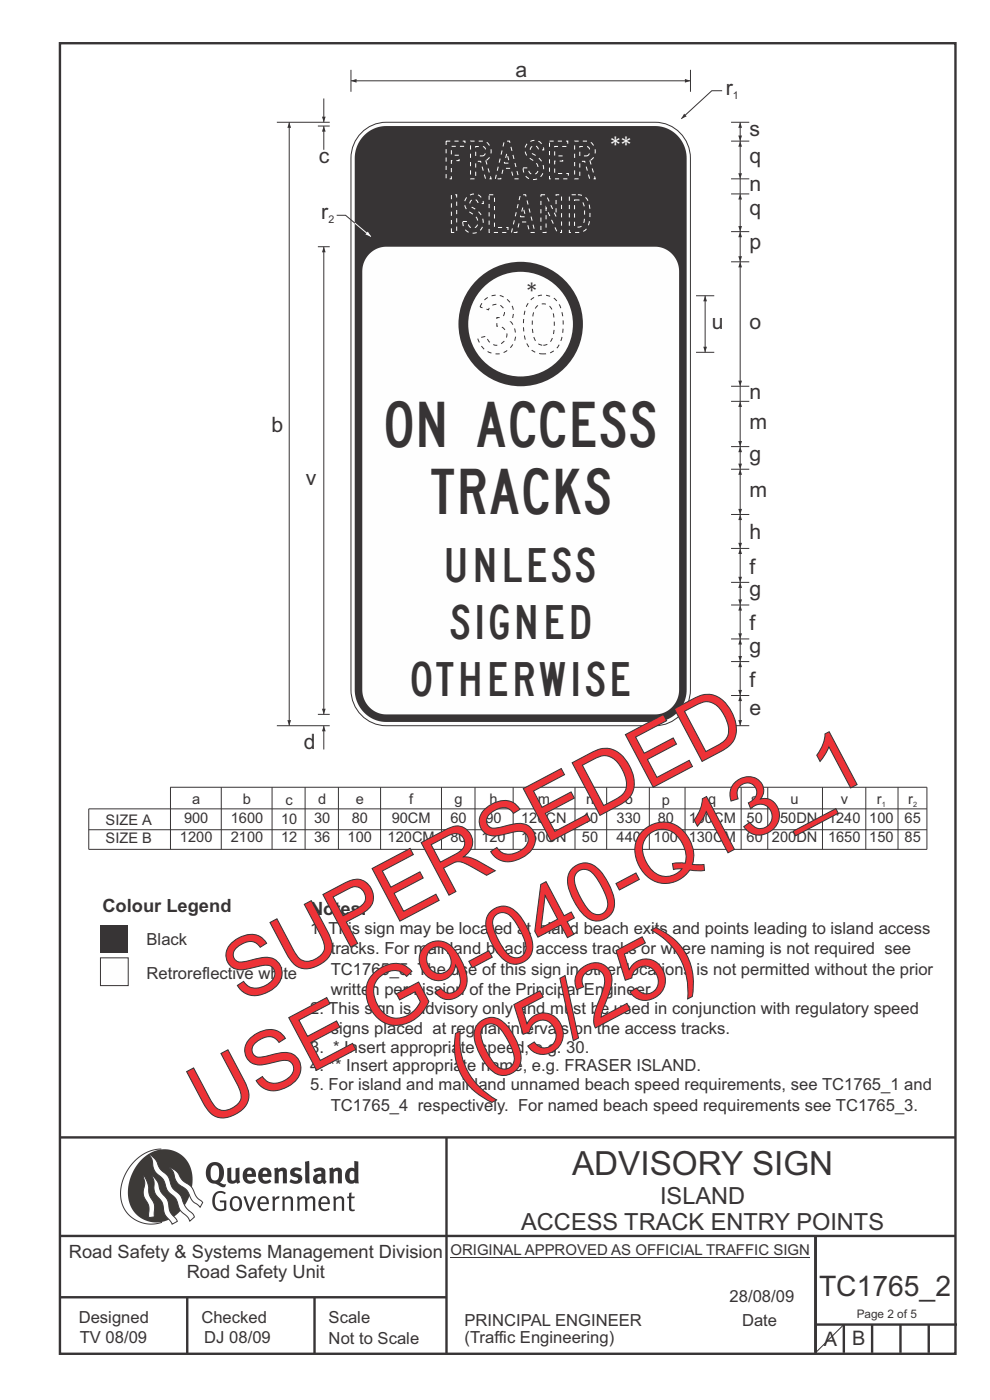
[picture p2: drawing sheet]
<svg xmlns="http://www.w3.org/2000/svg" width="210mm" height="297mm" viewBox="0 0 210 297" stroke-linecap="round" stroke-linejoin="round" font-family="sans-serif">
<g fill="none" stroke="#373435" stroke-width=".51">
<path d="M12.7 9.2h190v278h-190zM12.7 241.3h190M94.7 241.4v45.8M12.7 275.2h82M12.7 262.2h190.1M39.7 275.2v12M66.7 275.2v12M173 262.1v24.8M173 281h30M179 281v6M185 281v6M191 281v6"/>
<path d="M197 281v6"/>
</g>
<g fill="none" stroke="#373435" stroke-width=".21">
<path d="M18.8 176h177.8M36.1 167h160.5v13.2h-177.8v-8.6h177.8M36.2 167v13.2M46.9 167v13.2M57.7 167v13.2M64.7 167v13.2M71.8 167v13.2M80.7 167v13.2M93.6 167v13.2M100.7 167v13.2M108.8 167v13.2M122 167v13.2"/>
<path d="M128.7 167v13.2M137.7 167v13.2M145.3 167v13.2M157.2 167v13.2M162.8 167v13.2M174.4 167v13.2M183.6 167v13.2M190.5 167v13.2M95.5 266.7h76.3"/>
</g>
<path d="M77 27.8a7.4 7.4 0 0 1 4.9-1.9h57.1a7.6 7.6 0 0 1 7.4 7.7v112.7a7.6 7.6 0 0 1-7.4 7.6h-57.1a7.6 7.6 0 0 1-7.5-7.6v-112.7a7.7 7.7 0 0 1 2.6-5.8z" fill-rule="evenodd" fill="#fefefe" stroke="#373435" stroke-width=".21"/>
<path d="M77.2 28.7a6.6 6.6 0 0 1 4.7-2h57a6.8 6.8 0 0 1 6.7 6.9v112.7a6.8 6.8 0 0 1-6.7 6.8h-57a6.8 6.8 0 0 1-6.7-6.8v-112.7a6.9 6.9 0 0 1 2-4.9z" fill-rule="evenodd" fill="#373435"/>
<path d="M78.4 53.9a5 5 0 0 1 3.6-1.6h56.9a5.2 5.2 0 0 1 5.1 5.3v88.7a5.2 5.2 0 0 1-5.1 5.2h-56.9a5.2 5.2 0 0 1-5.2-5.2v-88.7a5.3 5.3 0 0 1 1.6-3.7z" fill-rule="evenodd" fill="#fefefe"/>
<path d="M97.2 68.7a13.2 13.2 0 0 0 26.4 0 13.2 13.2 0 0 0-26.4 0zM99.3 68.8a11.1 11.1 0 0 0 22.2 0 11.1 11.1 0 0 0-22.2 0z" fill-rule="evenodd" fill="#373435"/>
<path d="M74.4 17.1h72.1" fill="none" stroke="#373435" stroke-width=".21"/>
<g fill="#373435">
<path d="M145.3 16.7l1.2 .4-1.2 .4z"/>
<path d="M74.4 17.1l1.2-.4v.8z"/>
</g>
<path d="M153.2 19.2h-2.2l-6.5 6" fill="none" stroke="#373435" stroke-width=".21"/>
<path d="M145.1 24.1l.5 .6-1.1 .5z" fill="#373435"/>
<path d="M146.5 14.8v4.7M155.1 55.5h3.8M157 147.5v6.4" fill="none" stroke="#373435" stroke-width=".21"/>
<g fill="#373435">
<path d="M157 147.5l.4 1.2h-.8z"/>
<path d="M156.6 152.8h.8l-.4 1.1z"/>
</g>
<path d="M157 49.1v6.4" fill="none" stroke="#373435" stroke-width=".21"/>
<g fill="#373435">
<path d="M157 49.1l.4 1.2h-.8z"/>
<path d="M156.6 54.4h.8l-.4 1.1z"/>
</g>
<path d="M157 55.5v26.4" fill="none" stroke="#373435" stroke-width=".21"/>
<g fill="#373435">
<path d="M157 55.5l.4 1.2h-.8z"/>
<path d="M156.6 80.8h.8l-.4 1.1z"/>
</g>
<path d="M157 140.3v7.2" fill="none" stroke="#373435" stroke-width=".21"/>
<g fill="#373435">
<path d="M157 140.3l.4 1.2h-.8z"/>
<path d="M156.6 146.4h.8l-.4 1.1z"/>
</g>
<path d="M157 109.1v7.2" fill="none" stroke="#373435" stroke-width=".21"/>
<g fill="#373435">
<path d="M157 109.1l.4 1.2h-.8z"/>
<path d="M156.6 115.2h.8l-.4 1.1z"/>
</g>
<path d="M157 99.5v9.6" fill="none" stroke="#373435" stroke-width=".21"/>
<g fill="#373435">
<path d="M157 99.5l.4 1.2h-.8z"/>
<path d="M156.6 108h.8l-.4 1.1z"/>
</g>
<path d="M157 128.3v7.2" fill="none" stroke="#373435" stroke-width=".21"/>
<g fill="#373435">
<path d="M157 128.3l.4 1.2h-.8z"/>
<path d="M156.6 134.4h.8l-.4 1.1z"/>
</g>
<path d="M157 135.5v4.8" fill="none" stroke="#373435" stroke-width=".21"/>
<g fill="#373435">
<path d="M157 135.5l.4 1.2h-.8z"/>
<path d="M156.6 139.2h.8l-.4 1.1z"/>
</g>
<path d="M155.1 49.1h3.8M149.6 62.7v12M155.1 81.9h3.8M155.1 99.5h3.8M157 81.9v3.2M155.1 109.1h3.8M155.1 135.5h3.8M155.1 128.3h3.8M155.1 147.5h3.8M155.1 140.3h3.8" fill="none" stroke="#373435" stroke-width=".21"/>
<g fill="#373435">
<path d="M149.6 62.7l.4 1.2h-.8z"/>
<path d="M149.2 73.6h.8l-.4 1.1z"/>
</g>
<path d="M147.6 62.7h3.9M147.6 74.7h3.9M157 116.3v7.2M155.1 153.9h3.8" fill="none" stroke="#373435" stroke-width=".21"/>
<g fill="#373435">
<path d="M157 116.3l.4 1.2h-.8z"/>
<path d="M156.6 122.4h.8l-.4 1.1z"/>
</g>
<path d="M157 123.5v4.8" fill="none" stroke="#373435" stroke-width=".21"/>
<g fill="#373435">
<path d="M157 123.5l.4 1.2h-.8z"/>
<path d="M156.6 127.2h.8l-.4 1.1z"/>
</g>
<path d="M157 94.7v4.8M155.1 116.3h3.8M155.1 123.5h3.8" fill="none" stroke="#373435" stroke-width=".21"/>
<g fill="#373435">
<path d="M157 94.7l.4 1.2h-.8z"/>
<path d="M156.6 98.4h.8l-.4 1.1z"/>
</g>
<path d="M155.1 94.7h3.8M157 85.1v9.6" fill="none" stroke="#373435" stroke-width=".21"/>
<g fill="#373435">
<path d="M157 85.1l.4 1.2h-.8z"/>
<path d="M156.6 93.6h.8l-.4 1.1z"/>
</g>
<path d="M157 41.1v8M155.1 85.1h3.8" fill="none" stroke="#373435" stroke-width=".21"/>
<g fill="#373435">
<path d="M157 41.1l.4 1.2h-.8z"/>
<path d="M156.6 48h.8l-.4 1.1z"/>
</g>
<path d="M157 25.9v4M157 37.9v3.2M155.1 41.1h3.8" fill="none" stroke="#373435" stroke-width=".21"/>
<g fill="#373435">
<path d="M157 25.9l.4 1.2h-.8z"/>
<path d="M156.6 28.8h.8l-.4 1.1z"/>
</g>
<path d="M155.1 37.9h3.8M157 29.9v8" fill="none" stroke="#373435" stroke-width=".21"/>
<g fill="#373435">
<path d="M157 29.9l.4 1.2h-.8z"/>
<path d="M156.6 36.8h.8l-.4 1.1z"/>
</g>
<path d="M155.1 29.9h3.8M155.1 25.9h3.8M71.4 45.7h1.9l5.4 4.5" fill="none" stroke="#373435" stroke-width=".21"/>
<path d="M78 49.1l.7 1.1-1.2-.5z" fill="#373435"/>
<path d="M75.2 47.3l3.5 2.9" fill="none" stroke="#fefefe" stroke-width=".21"/>
<path d="M78 49.1l.7 1.1-1.2-.5z" fill="#fefefe"/>
<path d="M68.7 153.9v5.1" fill="none" stroke="#373435" stroke-width=".21"/>
<path d="M68.7 153.9l.4 1.2h-.8z" fill="#373435"/>
<path d="M61.3 25.9v128M58.7 153.9h11.2" fill="none" stroke="#373435" stroke-width=".21"/>
<g fill="#373435">
<path d="M61.3 25.9l.4 1.2h-.7z"/>
<path d="M61 152.8h.7l-.4 1.1z"/>
</g>
<path d="M68.7 52.3v99.2" fill="none" stroke="#373435" stroke-width=".21"/>
<g fill="#373435">
<path d="M68.7 52.3l.4 1.2h-.8z"/>
<path d="M68.3 150.3h.8l-.4 1.2z"/>
</g>
<path d="M58.7 25.9h11.2M67.4 26.7h2.5M68.7 26.7v5.1M67.4 151.5h2.5" fill="none" stroke="#373435" stroke-width=".21"/>
<path d="M68.7 26.7l.4 1.2h-.8z" fill="#373435"/>
<path d="M68.7 20.9v5" fill="none" stroke="#373435" stroke-width=".21"/>
<path d="M68.3 24.8h.8l-.4 1.1z" fill="#373435"/>
<path d="M74.4 14.8v4.7M67.4 52.3h2.5" fill="none" stroke="#373435" stroke-width=".21"/>
<path d="M21.3 196.2h5.9v5.9h-5.9z" fill-rule="evenodd" fill="#373435"/>
<path d="M21.3 203.2h5.9v5.9h-5.9z" fill-rule="evenodd" fill="#fefefe" stroke="#373435" stroke-width=".21"/>
<path d="M34.2 243.7a9.5 9.5 0 0 0-8.6 10.5 6.5 6.5 0 0 0 8.8 5.1" fill="none" stroke="#3d3a38" stroke-width=".21"/>
<path d="M30.1 245.9a6.1 6.1 0 0 1 7.3-1.6 6.1 6.1 0 0 1 3.4 6.7 8.8 8.8 0 0 1-7.2 8.3 6.1 6.1 0 0 1-6.4-7.5 10.5 10.5 0 0 1 2.9-5.9z" fill-rule="evenodd" fill="#3d3a38"/>
<g fill="#fefefe" stroke="#3d3a38" stroke-width=".21">
<path d="M30.4 249.4l.3 .3 .6 1.2 .4 2.5 1 2 .1 2.7-1.2 .2-.1-2.5-.9-1.8-.2-.7 .3-2.4z" fill-rule="evenodd"/>
<path d="M36 247.7l.5 .2 .9 .5 1.3 1.9 1.9 1.5 1.1 2.1 1.3 1.2-.6 1-1.6-1.4-1.2-2.3-1.9-1.4-.6-.9-.4-1.5z" fill-rule="evenodd"/>
<path d="M31.6 244.9l.4 .2 .9 .8 1.1 2 1.6 1.6 1 2.4 1.6 1.6 1.2 2.6 1.6 1.6 .2 .5-.9 .8-.5-.9-1.6-1.5-1-2.4-1.7-1.6-.9-2.4-1.7-1.7-.4-1-.3-1.6z" fill-rule="evenodd"/>
<path d="M32.2 249.4l.5 .3 .7 1 .7 2.1 1.5 1.9 .5 2.4 1.5 1.8v.2l-1.1 .6-1.6-2.1-.6-2.6-1.4-1.9-.2-.9-.1-1.7z" fill-rule="evenodd"/>
</g>
<g fill="#373435">
<path d="M45.6 253.1l.5-.3 .7-.2 .6 .1 .5 .3-.2 .4-.9-.4-.8 .3-.3 .6-.1 1.1 .1 .7 .3 .5 .5 .3h.6l.4-.2v-1.2h-.8l-.1-.4h1.4v1.9l-.7 .3h-.8l-.6-.2-.5-.5-.3-.8-.1-.9 .2-.8z" fill-rule="evenodd"/>
<path d="M49.5 254.3l.7-.2 .5 .5 .1 1.3-.2 .4-.3 .2h-.5l-.4-.4-.1-1.1zM49.2 254.1l-.5 1 .3 1.2 .7 .6 1-.1 .4-.4 .2-.6v-.8l-.2-.6-.3-.4-.5-.2h-.6z" fill-rule="evenodd"/>
<path d="M51.6 253.8l.5-.1 .9 2.6 .8-2.5h.5l-1.1 3.1h-.5z" fill-rule="evenodd"/>
<path d="M55.4 254.3l.4-.2 .4 .1 .3 .3v.6h-1.4zM55.1 254.1l-.5 .9v.7l.3 .7 .4 .3 .5 .2 1.1-.3 .1-.1-.2-.3-.6 .3-.7-.1-.3-.3-.1-.6v-.1h1.9l-.2-1.2-.8-.5-.5 .1z" fill-rule="evenodd"/>
<path d="M57.7 253.9l.5-.2 .1 .5 .4-.4h.6l-.2 .5h-.4l-.4 .4v2.2h-.5z" fill-rule="evenodd"/>
<path d="M59.8 253.9l.5-.1a.24 .24 0 0 0 .1 .4 .24 .24 0 0 0 .3-.3l.8-.1 .6 .4 .1 2.7h-.5v-2.4l-.2-.2-.3-.1-.8 .4v2.3h-.5z" fill-rule="evenodd"/>
<path d="M63 253.9l.5-.1a.24 .24 0 0 0 .1 .3 .24 .24 0 0 0 .3-.2l.6-.2 .5 .3a.23 .23 0 0 0 .2 .2 .23 .23 0 0 0 .2-.2l.8-.2 .6 .4 .1 2.7h-.5v-2.4l-.1-.2-.3-.1-.8 .4v2.3h-.5v-2.4l-.1-.2-.3-.1-.8 .4v2.3h-.4z" fill-rule="evenodd"/>
<path d="M68.3 254.3l.5-.2 .4 .1 .3 .9h-1.4zM68 254.1l-.5 .9 .1 .7 .2 .7 .4 .3 .4 .2 1.1-.2 .2-.2-.2-.3-.6 .3-.7-.1-.3-.4v-.6h1.9l-.2-1.1-.4-.4-.5-.2-.5 .1z" fill-rule="evenodd"/>
<path d="M70.6 253.9l.5-.1a.24 .24 0 0 0 .2 .4 .24 .24 0 0 0 .3-.3l.8-.1 .5 .4 .1 2.7h-.5v-2.4l-.1-.2-.3-.1-.9 .4v2.3h-.4z" fill-rule="evenodd"/>
<path d="M74.1 253.1l.5-.2-.1 .9h.8l-.2 .4h-.6v2.1l.2 .3 .5-.1 .1 .3-.3 .1h-.6l-.3-.4-.1-2.3h-.4v-.4h.4z" fill-rule="evenodd"/>
<path d="M45 247.4l.4-.2h.4l.6 .6v1.8l-.2 .5-.3 .3-.8-.1-.3-.5-.1-1.5zM44.3 247l-.4 .6-.2 .9v.9l.4 .9 .6 .6 1 .2 1.6 .8 .4-.1 .3-.6h-.6l-.8-.4 .7-.9 .2-1.5a1.91 1.91 0 0 0-1.1-1.7 1.91 1.91 0 0 0-2.1 .3z" fill-rule="evenodd"/>
<path d="M48.2 247.8l.9-.2v2.5l.1 .3 .3 .1 .5-.4v-2.3l.8-.1v2.5l.2 .6-.7 .2a.39 .39 0 0 0-.7 .1l-.8-.1-.5-.4z" fill-rule="evenodd"/>
<path d="M52.6 248.4l.3-.1 .3 .1 .2 .6h-1zM51.9 248l-.3 .5-.1 .8 .1 .7 .3 .6 .5 .4 .6 .1 .7-.1 .6-.3-.4-.6-.4 .3-.5 .1-.4-.2-.2-.4v-.3h1.9l-.1-1-.3-.6-1-.3h-.5z" fill-rule="evenodd"/>
<path d="M55.9 248.4l.3-.1 .3 .1 .2 .6h-1zM55.2 248l-.3 .6-.1 .8 .1 .7 .3 .5 .5 .4 .6 .1 .7-.1 .5-.3-.3-.6-.6 .3h-.5l-.4-.5v-.3h1.9l-.1-.9-.3-.7-.5-.2-.5-.1h-.5z" fill-rule="evenodd"/>
<path d="M58.1 247.9l.8-.3 .1 .5 1-.4 .7 .3 .1 .5 .1 2.5h-.9v-2.2l-.2-.4-.7 .3v2.3h-.8z" fill-rule="evenodd"/>
<path d="M61.8 248l.9-.4 1.3 .3-.3 .6-.9-.2-.3 .2 .1 .3 1 .4 .4 .4 .1 .7-.5 .6-1 .2-1.2-.4 .3-.6 1 .4 .3-.1 .2-.2-.1-.4-1-.2-.4-.3-.2-.7z" fill-rule="evenodd"/>
<path d="M67.4 249.7l.8-.1-.1 .7-.3 .2h-.3l-.2-.4zM66.5 248.1l.3 .6 .8-.3 .5 .1a.35 .35 0 0 1 0 .5 .35 .35 0 0 1-.5 0l-1 .4-.2 .9 .2 .5 .3 .2 1.1 .1a.49 .49 0 0 1 .8 .1l.5-.5-.3-.4v-1.8l-.2-.5-.4-.3h-.6z" fill-rule="evenodd"/>
<path d="M69.8 247.9l.8-.3 .1 .5 1-.4 .7 .3 .1 .5v2.5h-.8v-2.3l-.3-.3-.6 .3v2.3h-.9z" fill-rule="evenodd"/>
<path d="M74.4 248.5l.3-.1 .5 .2v1.6l-.4 .2-.4-.1-.2-.3v-1zM75.1 246.3v1.2a.19 .19 0 0 1 0 .3 .19 .19 0 0 1-.3-.1l-.8 .1-.6 .6-.2 .8 .1 1.1 .3 .5 .6 .3h.6l.5-.3 .1 .2h.7l-.1-4.6z" fill-rule="evenodd"/>
<path d="M64.7 246.4l.9-.2 .1 4.8h-.8l-.1-.3z" fill-rule="evenodd"/>
</g>
<path d="M179 281l-6 5.9" fill="none" stroke="#373435" stroke-width=".21"/>
<g font-size="17.6" fill="#ed3237">
<text x="51.5" y="213" transform="rotate(-28 51.5 213)">SUPERSEDED</text>
<text x="99" y="232.5" transform="rotate(-28 99 232.5)">(05/25)</text>
<text x="44.3" y="239.1" transform="rotate(-28 44.3 239.1)">USE G9-040-Q13_1</text>
</g>
<text font-size="12" fill="#373435" x="101.3" y="74.8">30</text>
<g font-size="9.6" fill="#373435">
<text x="81.9" y="94.7">ON ACCESS</text>
<text x="91.5" y="109.1">TRACKS</text>
</g>
<g font-size="8" fill="#fefefe">
<text x="94.6" y="37.9">FRASER</text>
<text x="95.7" y="49.3">ISLAND</text>
</g>
<g font-size="7.2" fill="#373435">
<text x="94.7" y="123.5">UNLESS</text>
<text x="95.7" y="135.5">SIGNED</text>
<text x="87.3" y="147.5">OTHERWISE</text>
</g>
<text font-size="7.1" fill="#373435" x="121.3" y="249.3">ADVISORY SIGN</text>
<text font-size="6" fill="#373435" x="173.7" y="275">TC1765_2</text>
<text font-size="5.3" fill="#fefefe" x="129.4" y="32.8">**</text>
<text font-size="5.3" fill="#373435" x="111.7" y="63.8">*</text>
<g font-size="5" fill="#373435">
<text x="140" y="255.3">ISLAND</text>
<text x="110.6" y="260.9">ACCESS TRACK ENTRY POINTS</text>
</g>
<g font-size="4.5" fill="#373435">
<text x="109.3" y="16.3">a</text>
<text x="154" y="20.1">r</text>
<text x="158.9" y="28.9">s</text>
<text x="67.6" y="34.6">c</text>
<text x="158.9" y="34.5">q</text>
<text x="158.9" y="40.6">n</text>
<text x="68.2" y="46.4">r</text>
<text x="158.9" y="45.7">q</text>
<text x="158.9" y="52.9">p</text>
<text x="151" y="69.7">u</text>
<text x="158.9" y="69.7">o</text>
<text x="158.9" y="84.6">n</text>
<text x="57.6" y="91.6">b</text>
<text x="158.9" y="91">m</text>
<text x="158.9" y="97.7">g</text>
<text x="64.9" y="102.9">v</text>
<text x="158.9" y="105.4">m</text>
<text x="158.9" y="114.4">h</text>
<text x="158.9" y="121.7">f</text>
<text x="158.9" y="126.5">g</text>
<text x="158.9" y="133.7">f</text>
<text x="158.9" y="138.5">g</text>
<text x="158.9" y="145.7">f</text>
<text x="158.9" y="151.7">e</text>
<text x="64.5" y="158.9">d</text>
</g>
<g font-size="4.2" fill="#373435">
<text x="174.7" y="285.5">A</text>
<text x="180.7" y="285.4">B</text>
</g>
<g font-size="3.9" fill="#373435">
<text x="21.7" y="193.4">Colour Legend</text>
<text x="65.8" y="194.1">Notes:</text>
<text x="14.6" y="266.8">Road Safety &amp; Systems Management Division</text>
<text x="39.6" y="271.1">Road Safety Unit</text>
</g>
<g font-size="3.5" fill="#373435">
<text x="31.1" y="200.4">Black</text>
<text x="65.8" y="198.1">1. This sign may be located at island beach exits and points leading to island access</text>
<text x="70.1" y="202.5">tracks. For mainland beach access tracks or where naming is not required see</text>
<text x="31.1" y="207.8">Retroreflective white</text>
<text x="70.1" y="206.8">TC1765_5. The use of this sign in other locations is not permitted without the prior</text>
<text x="65.8" y="215.1">2. This sign is advisory only and must be used in conjunction with regulatory speed</text>
<text x="70.1" y="211.1">written permission of the Principal Engineer.</text>
<text x="70.1" y="219.4">signs placed at regular intervals on the access tracks.</text>
<text x="65.8" y="223.3">3. * Insert appropriate speed, e.g. 30.</text>
<text x="65.8" y="227.3">4. ** Insert appropriate name, e.g. FRASER ISLAND.</text>
<text x="65.8" y="231.2">5. For island and mainland unnamed beach speed requirements, see TC1765_1 and</text>
<text x="70.2" y="235.6">TC1765_4 respectively. For named beach speed requirements see TC1765_3.</text>
<text x="16.7" y="280.6">Designed</text>
<text x="42.7" y="280.6">Checked</text>
<text x="69.7" y="280.6">Scale</text>
<text x="98.5" y="281.3">PRINCIPAL ENGINEER</text>
<text x="154.7" y="276.1">28/08/09</text>
<text x="157.4" y="281.2">Date</text>
<text x="16.9" y="284.8">TV 08/09</text>
<text x="43.3" y="284.9">DJ 08/09</text>
<text x="69.7" y="285.2">Not to Scale</text>
<text x="98.5" y="284.8">(Traffic Engineering)</text>
</g>
<text font-size="3.2" fill="#373435" x="95.5" y="266.3">ORIGINAL APPROVED AS OFFICIAL TRAFFIC SIGN</text>
<g font-size="3.1" fill="#373435">
<text x="40.8" y="170.7">a</text>
<text x="51.5" y="170.7">b</text>
<text x="60.6" y="170.7">c</text>
<text x="67.5" y="170.7">d</text>
<text x="75.5" y="170.7">e</text>
<text x="86.8" y="170.6">f</text>
<text x="96.4" y="170.6">g</text>
<text x="103.8" y="170.7">h</text>
<text x="114.1" y="170.6">m</text>
<text x="124.3" y="170.7">n</text>
<text x="132.5" y="170.6">o</text>
<text x="140.4" y="170.7">p</text>
<text x="150.2" y="170.7">q</text>
<text x="159.3" y="170.7">s</text>
<text x="167.7" y="170.7">u</text>
<text x="178.3" y="170.7">v</text>
<text x="186" y="170.7">r</text>
<text x="192.6" y="170.7">r</text>
<text x="22.4" y="174.9">SIZE A</text>
<text x="22.4" y="178.9">SIZE B</text>
<text x="38.2" y="178.6">1200</text>
<text x="39" y="174.6">900</text>
<text x="48.9" y="174.6">1600</text>
<text x="48.9" y="178.6">2100</text>
<text x="59.6" y="174.7">10</text>
<text x="59.6" y="178.7">12</text>
<text x="66.6" y="174.6">30</text>
<text x="66.6" y="178.6">36</text>
<text x="73.7" y="178.6">100</text>
<text x="74.6" y="174.6">80</text>
<text x="82.2" y="178.6">120CM</text>
<text x="83.1" y="174.6">90CM</text>
<text x="95.5" y="174.6">60</text>
<text x="95.5" y="178.6">80</text>
<text x="102.1" y="178.6">120</text>
<text x="103" y="174.6">90</text>
<text x="110.5" y="174.6">120CN</text>
<text x="110.5" y="178.6">160CN</text>
<text x="123.4" y="174.6">40</text>
<text x="123.4" y="178.6">50</text>
<text x="130.8" y="174.6">330</text>
<text x="130.8" y="178.6">440</text>
<text x="138.6" y="178.6">100</text>
<text x="139.5" y="174.6">80</text>
<text x="146.1" y="174.6">100CM</text>
<text x="146.1" y="178.6">130CM</text>
<text x="158.4" y="174.6">50</text>
<text x="158.4" y="178.6">60</text>
<text x="163.7" y="174.6">150DN</text>
<text x="163.7" y="178.6">200DN</text>
<text x="175.6" y="174.6">1240</text>
<text x="175.6" y="178.6">1650</text>
<text x="184.4" y="174.6">100</text>
<text x="184.4" y="178.6">150</text>
<text x="191.9" y="174.6">65</text>
<text x="191.9" y="178.6">85</text>
</g>
<text font-size="2.5" fill="#373435" x="181.7" y="279.6">Page 2 of 5</text>
<g font-size="2.3" fill="#373435">
<text x="155.5" y="21">1</text>
<text x="69.7" y="47.3">2</text>
</g>
<g font-size="1.6" fill="#373435">
<text x="187" y="171.3">1</text>
<text x="193.7" y="171.3">2</text>
</g>
</svg>
